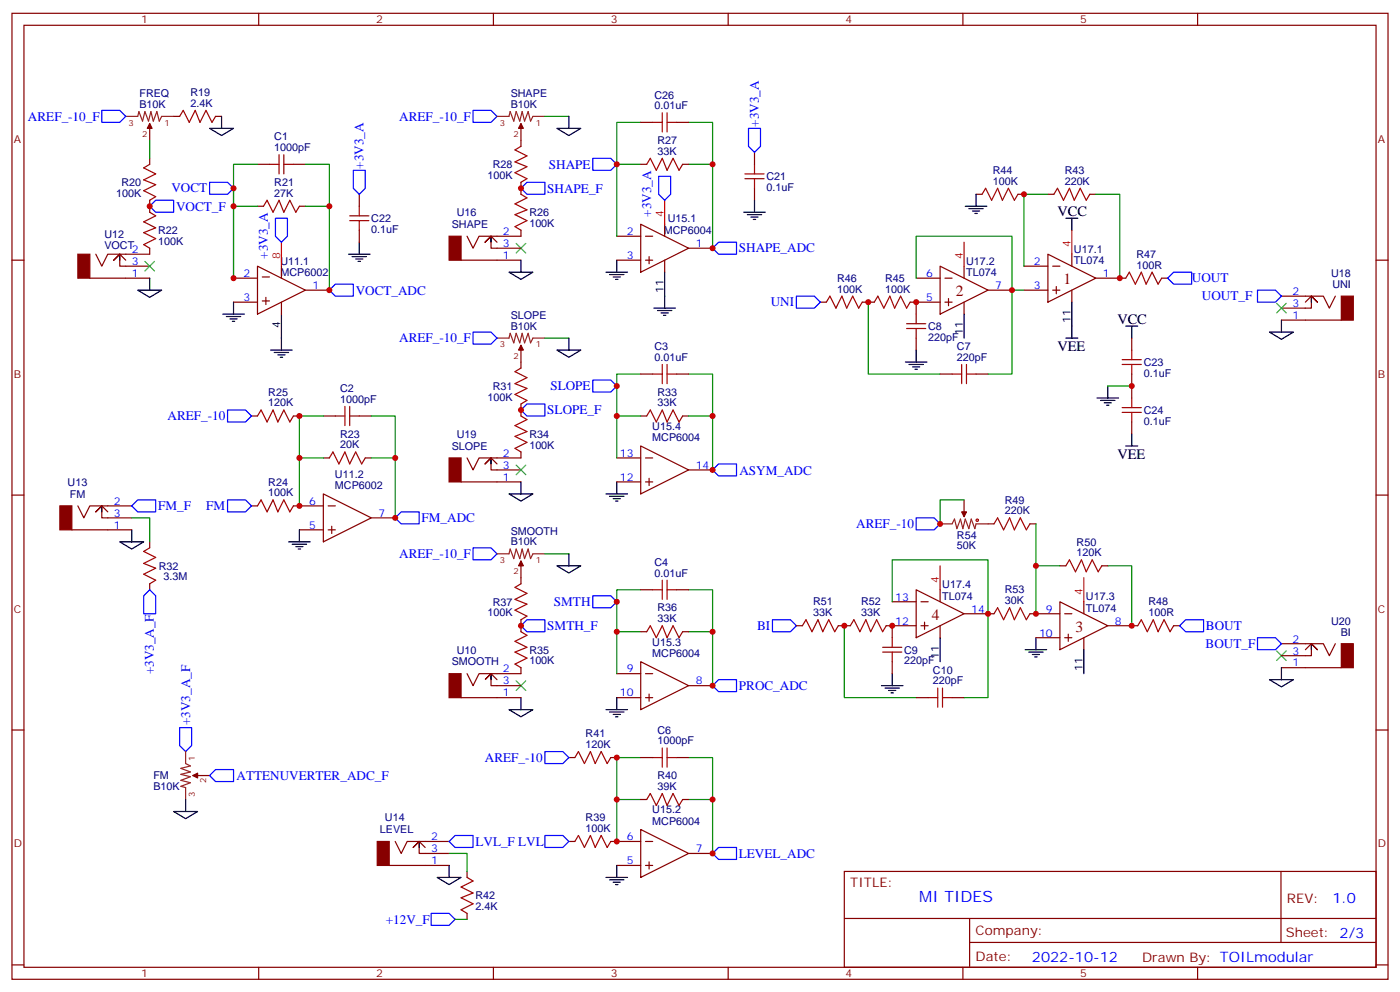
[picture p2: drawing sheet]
<svg xmlns="http://www.w3.org/2000/svg" width="412mm" height="292mm" viewBox="0 0 412 292" stroke-linecap="round" stroke-linejoin="round" font-family="sans-serif">
<g fill="none" stroke="#870000" stroke-width=".35">
<path d="M3.5 3.9h405.4v284.4h-405.4zM7.1 7.4h398.2v277.3h-398.2zM76.2 3.9v3.5M145.3 3.9v3.5M214.5 3.9v3.5M283.6 3.9v3.5M352.8 3.9v3.5M44.1 37.8v3.5M51.2 34.3h1.7M63.5 34.3h1.8M153.5 37.8v5.3M188.7 36h3.6"/>
<path d="M199.3 36h3.5M44.1 46.6v1.8M44.1 58.9v3.6M75.8 48.4h3.6M86.4 48.4h3.6M105.8 57.2v3.5M153.5 53.7v3.5M188.7 48.4h1.8M201.1 48.4h1.7M222.2 44.8v3.6M222.2 55.4v3.5M287.5 57.2h1.8"/>
<path d="M299.9 57.2h1.7M308.7 57.2h1.7M321 57.2h1.8M3.5 76.6h3.6M37 76.6l-1.7-1.8-1.8 1.8 1.8-1.8v3.6h8.8M44.1 73.1v1.7h-12.4l-1.7 3.6-1.8-3.6M75.8 78.4l14.2 7-14.2 7.1zM75.8 60.7h1.8M82.9 78.4v3.5M88.2 60.7h1.8M105.8 67.8v3.5M135.8 76.6h17.7"/>
<path d="M146.4 71.3l-1.8-1.8-1.7 1.8 1.7-1.8v3.6h8.9M153.5 67.8v1.7h-12.4l-1.8 3.6-1.7-3.6M181.7 76.6h7M181.7 69.5h7M188.7 66l14.1 7.1-14.1 7zM190.1 76.6h2.2M190.1 69.5h2.2M191.2 75.5v2.1M195.8 66v3.5M195.8 76.6v3.5M202.8 73.1h7.1M276.9 78.4l14.1 7-14.1 7.1z"/>
<path d="M284 78.4v3.5M301.6 78.4h7.1M308.7 74.8l14.1 7.1-14.1 7zM310.1 78.4h2.1M315.7 74.8v3.6M405.3 76.6h3.6M26.5 81.9h17.6M68.8 81.9h7M68.8 88.9h7M77.3 88.6h2.1M77.3 81.5h2.1M78.3 87.5v2.1"/>
<path d="M82.9 88.9v3.6M90 85.4h7M241.7 88.9h1.7M254 88.9h3.5M268.1 88.9h8.8M269.9 81.9h7M269.9 88.9v3.6M269.9 99.5v3.5M278.3 81.9h2.2M278.3 88.9h2.2M279.4 87.9v2.1M284 88.9v3.6"/>
<path d="M291 85.4h7.1M301.6 85.4h7.1M310.1 85.4h2.1M311.1 84.3v2.2M315.7 85.4v3.5M322.8 81.9h8.8M333.4 99.5v3.5M342.2 81.9h1.8M377.5 87.2h12.3l1.8 3.5 1.7-3.5M377.5 94.2h17.6M384.5 88.9l1.8-1.7 1.8 1.7-1.8-1.7v3.5h-8.8M153.5 103v5.3"/>
<path d="M153.5 118.9v3.5M188.7 110.1h3.6M199.3 110.1h3.5M276.9 110.1h3.6M287.5 110.1h3.5M333.4 110.1v7.1M74.1 122.4h1.7M86.4 122.4h1.8M95.2 122.4h3.6M95.2 134.8h1.8M105.8 122.4h3.6M107.6 134.8h1.8"/>
<path d="M146.4 136.6l-1.8-1.8-1.7 1.8 1.7-1.8v3.5h8.9M153.5 133v1.8h-12.4l-1.8 3.5-1.7-3.5M181.7 134.8h7M188.7 131.3l14.1 7-14.1 7.1zM188.7 122.4h1.8M190.1 134.8h2.2M201.1 122.4h1.7M202.8 138.3h7.1M333.4 124.2v3.5M3.5 145.7h3.6M21.2 156h17.6M22.9 148.9l1.8 3.5 1.8-3.5h12.3"/>
<path d="M31.7 150.7l-1.7-1.8-1.8 1.8 1.8-1.8v3.5h8.8M44.1 159.5v1.8M74.1 148.9h1.7M86.4 148.9h8.8M88.2 156h7M95.2 145.4l14.2 7-14.2 7.1zM96.7 148.9h2.1M96.7 156h2.1M97.7 154.9v2.1M109.4 152.4h7M135.8 141.9h17.7M181.7 141.9h7"/>
<path d="M190.1 141.9h2.2M191.2 140.8v2.1M284 147.1v3.6M291 154.2h1.8M303.4 154.2h1.8M405.3 145.7h3.6M44.1 171.8v1.8M153.5 166.5v5.3M188.7 173.6h3.6M199.3 173.6h3.5M262.8 177.1h7.1M269.9 173.6l14.1 7.1-14.1 7z"/>
<path d="M271.3 177.1h2.1M276.9 173.6v3.5M312.2 177.1l14.1 7.1-14.1 7zM312.2 166.5h1.8M319.3 177.1v3.6M324.6 166.5h1.7M153.5 196.5v1.8h-12.4l-1.8 3.5-1.7-3.5M153.5 182.4v3.5M181.7 198.3h7M188.7 194.8l14.1 7-14.1 7.1zM188.7 185.9h1.8M190.1 198.3h2.2"/>
<path d="M201.1 185.9h1.7M234.6 184.2h1.8M246.9 184.2h3.6M261.1 184.2h8.8M262.8 184.2v3.5M262.8 194.8v3.5M271.3 184.2h2.1M272.3 183.1v2.1M276.9 184.2v3.5M284 180.7h8.8M303.4 180.7h8.8M305.2 187.7h7"/>
<path d="M313.6 180.7h2.1M313.6 187.7h2.1M314.7 186.7v2.1M319.3 187.7v3.5M326.3 184.2h8.8M345.7 184.2h1.8M377.5 189.5h12.3l1.8 3.5 1.7-3.5M377.5 196.5h17.6M384.5 191.2l1.8-1.7 1.8 1.7-1.8-1.7v3.5h-8.8M3.5 214.9h3.6M135.8 205.4h17.7M146.4 200.1l-1.8-1.8-1.7 1.8 1.7-1.8v3.5h8.9"/>
<path d="M181.7 205.4h7M190.1 205.4h2.2M191.2 204.3v2.1M202.8 201.8h7.1M269.9 205.4h3.5M280.5 205.4h3.5M405.3 214.9h3.6M58.2 228.3h3.5M167.6 223h1.7M179.9 223h1.8M188.7 235.3h1.8M188.7 223h3.6"/>
<path d="M199.3 223h3.5M201.1 235.3h1.7M114.7 254.7h17.6M116.4 247.7l1.8 3.5 1.7-3.5h12.4M125.2 249.4l-1.7-1.7-1.8 1.7 1.8-1.7v3.5h8.8M137.6 256.5v1.8M167.6 247.7h1.7M179.9 247.7h8.8M181.7 254.7h7M188.7 244.2l14.1 7-14.1 7.1zM190.1 247.7h2.2M190.1 254.7h2.2"/>
<path d="M191.2 253.7v2.1M202.8 251.2h7.1M248.7 256.5h156.6v28.2h-156.6zM377.3 256.5v20.9M137.6 268.9v1.7M248.7 270.4h156.5M285.6 277.4h119.6M285.6 270.4v14.1M3.5 284h3.6M76.2 284.7v3.6M145.3 284.7v3.6M214.5 284.7v3.6"/>
<path d="M283.6 284.7v3.6M352.8 284.7v3.6M405.3 284h3.6"/>
</g>
<path d="M37 34.3h3.6l.3-1.5 1.1 2.9 .7-2.9 1 2.9 .7-2.9 .8 2.9 1-2.9 .7 2.9 .7-1.4h3.6M44.1 36.4v1.4M146.4 34.3h3.5l.4-1.5 1 2.9 .7-2.9 1.1 2.9 .7-2.9 .7 2.9 1.1-2.9 .7 2.9 .7-1.4h3.5M153.5 36.4v1.4M146.4 99.5h3.5l.4-1.4 1 2.8 .7-2.8 1.1 2.8 .7-2.8 .7 2.8 1.1-2.8 .7 2.8 .7-1.4h3.5M153.5 101.6v1.4M276.9 154.2h3.6l.7-1.4 .7 2.8 1-2.8 .7 2.8 .7-2.8 1.1 2.8 .7-2.8 1.1 2.8 .3-1.4h3.5M284 150.7v1.4M146.4 163h3.5l.4-1.4 1 2.8 .7-2.8 1.1 2.8 .7-2.8 .7 2.8 1.1-2.8 .7 2.8 .7-1.4h3.5M153.5 165.1v1.4M54.7 221.2v3.6l1.4 .7-2.8 .7 2.8 1-2.8 .7 2.8 .7-2.8 1.1 2.8 .7-2.8 1.1 1.4 .3v3.5M56.8 228.3h1.4" fill="none" stroke="#8c2424" stroke-width=".35"/>
<g fill="#870000" stroke="#870000" stroke-width=".35">
<path d="M44.1 36.4l.7 1.4h-1.4z"/>
<path d="M22.9 74.8h3.6v7.1h-3.6z"/>
<path d="M17.6 148.9h3.6v7.1h-3.6z"/>
<path d="M56.8 228.3l1.4-.7v1.4z"/>
<path d="M132.3 69.5h3.5v7.1h-3.5z"/>
<path d="M153.5 36.4l.7 1.4h-1.4z"/>
<path d="M153.5 101.6l.7 1.4h-1.4z"/>
<path d="M132.3 134.8h3.5v7.1h-3.5z"/>
<path d="M132.3 198.3h3.5v7.1h-3.5z"/>
<path d="M153.5 165.1l.7 1.4h-1.4z"/>
<path d="M111.1 247.7h3.6v7h-3.6z"/>
<path d="M395.1 87.2h3.5v7h-3.5z"/>
<path d="M395.1 189.5h3.5v7h-3.5z"/>
<path d="M283.3 150.7h1.4l-.7 1.4z"/>
</g>
<g fill="none" stroke="#00f" stroke-width=".35">
<path d="M30 32.5h5.3l1.7 1.8-1.7 1.7h-5.3zM139.3 32.5h5.3l1.8 1.8-1.8 1.7h-5.3zM220.5 37.8h3.5v5.3l-1.8 1.7-1.7-1.7zM61.7 53.7h5.3l1.8 1.7-1.8 1.8h-5.3zM104.1 50.1h3.5v5.3l-1.8 1.8-1.7-1.8zM153.5 55.4l1.7-1.7h5.3v3.5h-5.3zM174.6 46.6h5.3l1.8 1.8-1.8 1.7h-5.3zM194 51.9h3.6v5.3l-1.8 1.7-1.8-1.7zM44.1 60.7l1.8-1.8h5.3v3.6h-5.3zM81.1 64.2h3.6v5.3l-1.8 1.8-1.8-1.8zM209.9 73.1l1.8-1.8h5.3v3.5h-5.3zM98.8 83.6h5.3v3.6h-5.3l-1.8-1.8z"/>
<path d="M139.3 97.8h5.3l1.8 1.7-1.8 1.8h-5.3zM234.6 87.2h5.3l1.8 1.7-1.8 1.8h-5.3zM345.7 80.1h5.3v3.5h-5.3l-1.7-1.7zM370.4 85.4h5.3l1.8 1.8-1.8 1.7h-5.3zM174.6 111.9h5.3l1.8 1.7-1.8 1.8h-5.3zM67 120.7h5.3l1.8 1.7-1.8 1.8h-5.3zM153.5 120.7l1.7-1.8h5.3v3.5h-5.3zM209.9 138.3l1.8-1.7h5.3v3.5h-5.3zM38.8 148.9l1.8-1.8h5.3v3.6h-5.3zM67 147.1h5.3l1.8 1.8-1.8 1.8h-5.3zM116.4 152.4l1.8-1.7h5.3v3.5h-5.3zM269.9 152.4h5.3l1.7 1.8-1.7 1.8h-5.3z"/>
<path d="M44.1 173.6l1.8 1.8v5.3h-3.6v-5.3zM139.3 161.3h5.3l1.8 1.7-1.8 1.8h-5.3zM174.6 175.4h5.3l1.8 1.7-1.8 1.8h-5.3zM153.5 184.2l1.7-1.8h5.3v3.5h-5.3zM227.5 182.4h5.3l1.8 1.8-1.8 1.7h-5.3zM347.5 184.2l1.7-1.8h5.3v3.5h-5.3zM370.4 187.7h5.3l1.8 1.8-1.8 1.7h-5.3zM52.9 214.2h3.5v5.3l-1.7 1.7-1.8-1.7zM209.9 201.8l1.8-1.7h5.3v3.5h-5.3zM61.7 228.3l1.8-1.8h5.3v3.5h-5.3zM160.5 221.2h5.3l1.8 1.8-1.8 1.8h-5.3zM134.1 245.9h5.2v3.5h-5.2l-1.8-1.7z"/>
<path d="M160.5 245.9h5.3l1.8 1.8-1.8 1.7h-5.3zM209.9 251.2l1.8-1.8h5.3v3.6h-5.3zM127 268.9h5.3l1.8 1.7-1.8 1.8h-5.3z"/>
</g>
<g fill="none" stroke="#a10000" stroke-width=".35">
<path d="M52.9 34.3l1.1-1.8 1.7 3.5 1.8-3.5 1.4 3.5 1.8-3.5 1.7 3.5 1.1-1.7M192.3 36h2.8M195.1 33.2v5.6M196.5 33.2v5.6M196.5 36h2.8M44.1 48.4l-1.8 1 3.6 1.8-3.6 1.8 3.6 1.4-3.6 1.7 3.6 1.8-1.8 1M79.4 48.4h2.8M82.2 45.5v5.7M83.6 45.5v5.7M83.6 48.4h2.8M153.5 57.2l1.7 1-3.5 1.8 3.5 1.8-3.5 1.4 3.5 1.7-3.5 1.8 1.8 1.1M153.5 43.1l-1.8 1 3.5 1.8-3.5 1.8 3.5 1.4-3.5 1.7 3.5 1.8-1.7 1.1"/>
<path d="M190.5 48.4l1.1-1.8 1.7 3.5 1.8-3.5 1.4 3.5 1.8-3.5 1.7 3.5 1.1-1.7M219.4 52.6h5.7M219.4 51.2h5.7M222.2 48.4v2.8M222.2 52.6v2.8M289.3 57.2l1-1.8 1.8 3.5 1.8-3.5 1.4 3.5 1.7-3.5 1.8 3.5 1.1-1.7M310.4 57.2l1.1-1.8 1.8 3.5 1.7-3.5 1.4 3.5 1.8-3.5 1.8 3.5 1-1.7M44.1 62.5l1.8 1-3.6 1.8 3.6 1.8-3.6 1.4 3.6 1.7-3.6 1.8 1.8 1.1M77.6 60.7l1.1-1.8 1.7 3.6 1.8-3.6 1.4 3.6 1.8-3.6 1.7 3.6 1.1-1.8M103 64.9h5.7M103 63.5h5.7M105.8 60.7v2.8"/>
<path d="M105.8 64.9v2.9M243.4 88.9l1.1-1.7 1.7 3.5 1.8-3.5 1.4 3.5 1.8-3.5 1.7 3.5 1.1-1.8M257.5 88.9l1.1-1.7 1.7 3.5 1.8-3.5 1.4 3.5 1.8-3.5 1.8 3.5 1-1.8M267.1 95.3h5.6M267.1 96.7h5.6M269.9 92.5v2.8M269.9 96.7v2.8M331.6 81.9l1.1-1.8 1.7 3.5 1.8-3.5 1.4 3.5 1.8-3.5 1.7 3.5 1.1-1.7M101.6 119.6v5.7M103 119.6v5.7M153.5 108.3l-1.8 1.1 3.5 1.8-3.5 1.7 3.5 1.4-3.5 1.8 3.5 1.8-1.7 1M192.3 110.1h2.8"/>
<path d="M195.1 107.3v5.6M196.5 107.3v5.6M196.5 110.1h2.8M280.5 110.1h2.8M283.3 107.3v5.6M284.7 107.3v5.6M284.7 110.1h2.8M330.6 105.9h5.6M330.6 107.3h5.6M330.6 120h5.6M333.4 103v2.9M333.4 107.3v2.8"/>
<path d="M333.4 117.2v2.8M75.8 122.4l1.1-1.7 1.8 3.5 1.7-3.5 1.4 3.5 1.8-3.5 1.8 3.5 1-1.8M97 134.8l1.1-1.8 1.7 3.6 1.8-3.6 1.4 3.6 1.8-3.6 1.7 3.6 1.1-1.8M98.8 122.4h2.8M103 122.4h2.8M153.5 122.4l1.7 1.1-3.5 1.8 3.5 1.7-3.5 1.4 3.5 1.8-3.5 1.8 1.8 1M190.5 122.4l1.1-1.7 1.7 3.5 1.8-3.5 1.4 3.5 1.8-3.5 1.7 3.5 1.1-1.8M330.6 121.4h5.6M333.4 121.4v2.8M75.8 148.9l1.1-1.8 1.8 3.6 1.7-3.6 1.4 3.6 1.8-3.6 1.8 3.6 1-1.8M292.8 154.2l1.1-1.8 1.7 3.6 1.8-3.6 1.4 3.6 1.8-3.6 1.7 3.6 1.1-1.8M44.1 161.3l-1.8 1 3.6 1.8-3.6 1.7 3.6 1.5-3.6 1.7 3.6 1.8-1.8 1"/>
<path d="M153.5 171.8l-1.8 1.1 3.5 1.8-3.5 1.7 3.5 1.4-3.5 1.8 3.5 1.8-1.7 1M192.3 173.6h2.8M195.1 170.8v5.6M196.5 170.8v5.6M196.5 173.6h2.8M314 166.5l1-1.7 1.8 3.5 1.8-3.5 1.4 3.5 1.7-3.5 1.8 3.5 1.1-1.8M153.5 185.9l1.7 1.1-3.5 1.8 3.5 1.7-3.5 1.4 3.5 1.8-3.5 1.8 1.8 1M190.5 185.9l1.1-1.7 1.7 3.5 1.8-3.5 1.4 3.5 1.8-3.5 1.7 3.5 1.1-1.8M236.4 184.2l1-1.8 1.8 3.5 1.7-3.5 1.5 3.5 1.7-3.5 1.8 3.5 1-1.7M250.5 184.2l1-1.8 1.8 3.5 1.8-3.5 1.4 3.5 1.7-3.5 1.8 3.5 1.1-1.7M260 190.5h5.6M260 191.9h5.6"/>
<path d="M262.8 187.7v2.8M262.8 191.9v2.9M292.8 180.7l1.1-1.8 1.7 3.5 1.8-3.5 1.4 3.5 1.8-3.5 1.7 3.5 1.1-1.7M335.1 184.2l1.1-1.8 1.8 3.5 1.7-3.5 1.4 3.5 1.8-3.5 1.8 3.5 1-1.7M273.4 205.4h2.8M276.2 202.5v5.7M277.6 202.5v5.7M277.6 205.4h2.9M169.3 223l1.1-1.8 1.8 3.6 1.7-3.6 1.4 3.6 1.8-3.6 1.8 3.6 1-1.8M190.5 235.3l1.1-1.7 1.7 3.5 1.8-3.5 1.4 3.5 1.8-3.5 1.7 3.5 1.1-1.8M192.3 223h2.8M195.1 220.2v5.6"/>
<path d="M196.5 220.2v5.6M196.5 223h2.8M137.6 258.3l1.7 1-3.5 1.8 3.5 1.8-3.5 1.4 3.5 1.7-3.5 1.8 1.8 1.1M169.3 247.7l1.1-1.8 1.8 3.5 1.7-3.5 1.4 3.5 1.8-3.5 1.8 3.5 1-1.7"/>
<circle cx="287.9" cy="153.1" r=".35"/>
</g>
<g fill="none" stroke="#008700" stroke-width=".35">
<path d="M160.5 34.3h7.1M188.7 36h-7v33.5M202.8 36h7.1v37.1M44.1 41.3v5.3M75.8 48.4h-7v33.5v-26.5M90 48.4h7v37M181.7 48.4h7M202.8 48.4h7.1M308.7 57.2h-7.1v21.2M322.8 57.2h7v24.7M68.8 60.7h7M90 60.7h7"/>
<path d="M160.5 99.5h7.1M255.8 88.9v21.2h21.1M269.9 81.9v-12.4h28.2v15.9h3.5M298.1 85.4v24.7h-7.1M188.7 110.1h-7v24.7M202.8 110.1h7.1v28.2M326.3 113.6h7.1M88.2 134.8h7M95.2 122.4h-7v26.5M109.4 122.4h7v30M109.4 134.8h7M181.7 122.4h7"/>
<path d="M202.8 122.4h7.1M38.8 152.4h5.3v7.1M284 147.1h-7.1v7.1M305.2 154.2v12.3M160.5 163h7.1M188.7 173.6h-7v24.7M202.8 173.6h7.1v28.2M262.8 177.1v-12.3h28.2v40.6h-7M312.2 166.5h-7v14.2M326.3 166.5h7.1v17.7M181.7 185.9h7M202.8 185.9h7.1"/>
<path d="M248.7 184.2v21.2h21.2M181.7 235.3h7M188.7 223h-7v24.7M202.8 223h7.1v28.2M202.8 235.3h7.1M132.3 251.2h5.3v5.3M134.1 270.6h3.5"/>
</g>
<g fill="none" stroke="#000" stroke-width=".35">
<path d="M61.7 37.8h7.1l-3.5 2.1zM65.3 34.3v3.5M164 37.8h7.1l-3.5 2.1zM167.6 34.3v3.5M222.2 58.9v3.6M287.5 57.2v3.5M35.3 74.8v1.8M102.7 74.8h6.3M103.7 75.5h4.2M104.8 76.2h2.1M105.5 76.9h.7M105.8 71.3v3.5"/>
<path d="M144.6 69.5v1.8M153.5 76.6v3.5M181.7 76.6v3.5M219.1 62.5h6.3M220.1 63.2h4.3M221.2 63.9h2.1M221.9 64.6h.7M284.3 60.7h6.4M285.4 61.4h4.2M286.5 62.1h2.1M287.2 62.8h.7M314 64.2h3.5"/>
<path d="M315.7 64.2v3.6M40.6 85.4h7l-3.5 2.1zM44.1 81.9v3.5M65.6 92.5h6.4M66.7 93.2h4.2M67.7 93.9h2.1M68.4 94.6h.7M68.8 88.9v3.6M82.9 92.5v10.5M149.9 80.1h7.1l-3.5 2.1zM167.6 99.5v3.5M178.5 80.1h6.4"/>
<path d="M179.6 80.8h4.2M180.6 81.5h2.1M181.3 82.2h.7M192.6 90.7h6.4M193.7 91.4h4.2M194.7 92.1h2.1M195.4 92.8h.7M195.8 80.1v10.6M284 92.5v7M314 99.5h3.5M315.7 88.9v10.6M331.6 96h3.5"/>
<path d="M333.4 96v3.5M373.9 97.8h7.1l-3.5 2.1zM377.5 94.2v3.6M386.3 87.2v1.7M79.7 103h6.4M80.8 103.8h4.2M81.8 104.5h2.2M82.5 105.2h.8M164 103h7.1l-3.5 2.2zM266.7 106.6h6.3M267.8 107.3h4.2M268.8 108h2.1"/>
<path d="M269.5 108.7h.7M269.9 103v3.6M323.1 117.2h6.4M324.2 117.9h4.2M325.3 118.6h2.1M326 119.3h.7M326.3 113.6v3.6M144.6 134.8v1.8M331.6 131.3h3.5M333.4 127.7v3.6M30 148.9v1.8M35.3 159.5h7l-3.5 2.1z"/>
<path d="M38.8 156v3.5M85 159.5h6.4M88.2 156v3.5M149.9 145.4h7.1l-3.5 2.1zM153.5 141.9v3.5M178.5 145.4h6.4M179.6 146.1h4.2M180.6 146.8h2.1M181.3 147.5h.7M181.7 141.9v3.5M86.1 160.2h4.2M87.1 160.9h2.2"/>
<path d="M87.8 161.6h.7M164 166.5h7.1l-3.5 2.2zM167.6 163v3.5M144.6 198.3v1.8M262.8 198.3v3.5M276.9 187.7v7.1M302 191.2h6.3M303 191.9h4.3M304.1 192.7h2.1M304.8 193.4h.7M305.2 187.7v3.5M319.3 191.2v7.1"/>
<path d="M377.5 196.5v3.6M386.3 189.5v1.7M149.9 208.9h7.1l-3.5 2.1zM153.5 205.4v3.5M178.5 208.9h6.4M179.6 209.6h4.2M180.6 210.3h2.1M181.3 211h.7M181.7 205.4v3.5M259.6 201.8h6.4M260.7 202.5h4.2M261.8 203.2h2.1"/>
<path d="M262.5 203.9h.7M373.9 200.1h7.1l-3.5 2.1zM51.2 238.9h7l-3.5 2.1zM54.7 235.3v3.6M123.5 247.7v1.7M128.8 258.3h7l-3.5 2.1zM132.3 254.7v3.6M178.5 258.3h6.4M179.6 259h4.2M180.6 259.7h2.1M181.7 254.7v3.6M181.3 260.4h.7"/>
</g>
<path d="M195.8 58.9v7.1M82.9 71.3v7.1M284 71.3v7.1M315.7 67.8v7M276.9 166.5v7.1M319.3 170.1v7" fill="none" stroke="#f00" stroke-width=".35"/>
<path d="M42.7 76.9l2.8 2.9M45.5 76.9l-2.8 2.9M152 71.6l2.9 2.9M154.9 71.6l-2.9 2.9M376.1 89.3l2.8 2.8M378.9 89.3l-2.8 2.8M152 136.9l2.9 2.8M154.9 136.9l-2.9 2.8M376.1 191.6l2.8 2.8M378.9 191.6l-2.8 2.8M152 200.4l2.9 2.8M154.9 200.4l-2.9 2.8" fill="none" stroke="#3c3" stroke-width=".35"/>
<g fill="#c00">
<circle cx="97" cy="85.4" r=".88"/>
<circle cx="97" cy="60.7" r=".88"/>
<circle cx="88.2" cy="122.4" r=".88"/>
<circle cx="181.7" cy="48.4" r=".88"/>
<circle cx="209.9" cy="48.4" r=".88"/>
<circle cx="209.9" cy="73.1" r=".88"/>
<circle cx="209.9" cy="122.4" r=".88"/>
<circle cx="181.7" cy="122.4" r=".88"/>
<circle cx="209.9" cy="138.3" r=".88"/>
<circle cx="181.7" cy="185.9" r=".88"/>
<circle cx="209.9" cy="185.9" r=".88"/>
<circle cx="209.9" cy="201.8" r=".88"/>
<circle cx="181.7" cy="235.3" r=".88"/>
<circle cx="181.7" cy="223" r=".88"/>
<circle cx="209.9" cy="235.3" r=".88"/>
<circle cx="209.9" cy="251.2" r=".88"/>
<circle cx="181.7" cy="247.7" r=".88"/>
<circle cx="298.1" cy="85.4" r=".88"/>
<circle cx="301.6" cy="57.2" r=".88"/>
<circle cx="255.8" cy="88.9" r=".88"/>
<circle cx="269.9" cy="88.9" r=".88"/>
<circle cx="333.4" cy="184.2" r=".88"/>
<circle cx="248.7" cy="184.2" r=".88"/>
<circle cx="291" cy="180.7" r=".88"/>
<circle cx="262.8" cy="184.2" r=".88"/>
<circle cx="305.2" cy="180.7" r=".88"/>
<circle cx="305.2" cy="166.5" r=".88"/>
<circle cx="276.9" cy="154.2" r=".88"/>
<circle cx="68.8" cy="60.7" r=".88"/>
<circle cx="44.1" cy="60.7" r=".88"/>
<circle cx="68.8" cy="81.9" r=".88"/>
<circle cx="68.8" cy="55.4" r=".88"/>
<circle cx="153.5" cy="55.4" r=".88"/>
<circle cx="153.5" cy="120.7" r=".88"/>
<circle cx="181.7" cy="113.6" r=".88"/>
<circle cx="116.4" cy="134.8" r=".88"/>
<circle cx="116.4" cy="152.4" r=".88"/>
<circle cx="153.5" cy="184.2" r=".88"/>
<circle cx="181.7" cy="177.1" r=".88"/>
<circle cx="88.2" cy="134.8" r=".88"/>
<circle cx="88.2" cy="148.9" r=".88"/>
<circle cx="329.8" cy="81.9" r=".88"/>
<circle cx="333.4" cy="113.6" r=".88"/>
</g>
<g font-size="4.6" fill="#800">
<text x="313.3" y="83.6">1</text>
<text x="281.5" y="87.2">2</text>
<text x="274.5" y="182.4">4</text>
<text x="316.8" y="185.9">3</text>
</g>
<text font-size="4.6" fill="#00f" x="270.8" y="265.5">MI TIDES</text>
<g font-size="4.2">
<text x="311.5" y="63.5">VCC</text>
<text x="329.1" y="95.3">VCC</text>
<text x="311.5" y="103.4">VEE</text>
<text x="329.1" y="135.1">VEE</text>
</g>
<g font-size="4.2" fill="#00f">
<text x="392.5" y="265.8">1.0</text>
<text x="304" y="283.1">2022-10-12</text>
</g>
<g font-size="3.9" fill="#00f">
<text x="8.2" y="35.5">AREF_-10_F</text>
<text x="117.6" y="35.5">AREF_-10_F</text>
<text x="223.5" y="37.3" transform="rotate(-90 223.5 37.3)">+3V3_A</text>
<text x="107.1" y="49.7" transform="rotate(-90 107.1 49.7)">+3V3_A</text>
<text x="161.7" y="49.6">SHAPE</text>
<text x="50.5" y="56.6">VOCT</text>
<text x="161.2" y="56.7">SHAPE_F</text>
<text x="51.9" y="62">VOCT_F</text>
<text x="191.8" y="63.8" transform="rotate(-90 191.8 63.8)">+3V3_A</text>
<text x="78.9" y="76.2" transform="rotate(-90 78.9 76.2)">+3V3_A</text>
<text x="217.7" y="74.3">SHAPE_ADC</text>
<text x="351.1" y="83.1">UOUT</text>
<text x="104.8" y="86.7">VOCT_ADC</text>
<text x="354" y="88.4">UOUT_F</text>
<text x="227" y="90.2">UNI</text>
<text x="117.6" y="100.7">AREF_-10_F</text>
<text x="162.1" y="114.9">SLOPE</text>
<text x="49.4" y="123.7">AREF_-10</text>
<text x="161.2" y="121.9">SLOPE_F</text>
<text x="217.8" y="139.7">ASYM_ADC</text>
<text x="46.6" y="150.2">FM_F</text>
<text x="60.7" y="150.1">FM</text>
<text x="124.2" y="153.8">FM_ADC</text>
<text x="252.2" y="155.5">AREF_-10</text>
<text x="117.6" y="164.3">AREF_-10_F</text>
<text x="163.2" y="178.4">SMTH</text>
<text x="161.2" y="185.4">SMTH_F</text>
<text x="223" y="185.4">BI</text>
<text x="355.2" y="185.5">BOUT</text>
<text x="355.1" y="190.7">BOUT_F</text>
<text x="45.3" y="198.5" transform="rotate(-90 45.3 198.5)">+3V3_A_F</text>
<text x="217.7" y="203.1">PROC_ADC</text>
<text x="56" y="213.5" transform="rotate(-90 56 213.5)">+3V3_A_F</text>
<text x="142.9" y="224.3">AREF_-10</text>
<text x="69.7" y="229.5">ATTENUVERTER_ADC_F</text>
<text x="140.1" y="248.9">LVL_F LVL</text>
<text x="217.7" y="252.5">LEVEL_ADC</text>
<text x="113.7" y="271.9">+12V_F</text>
</g>
<g font-size="3.9" fill="#800">
<text x="250.5" y="261.1">TITLE:</text>
<text x="379.1" y="265.8">REV:</text>
<text x="287.4" y="275.3">Company:</text>
<text x="378.7" y="275.9">Sheet: 2/3</text>
<text x="287.4" y="283">Date:</text>
<text x="336.4" y="283.1">Drawn By: TOILmodular</text>
</g>
<g font-size="3.2" fill="#800">
<text x="41.6" y="6.9">1</text>
<text x="110.8" y="6.9">2</text>
<text x="179.9" y="6.9">3</text>
<text x="249.1" y="6.9">4</text>
<text x="318.2" y="6.9">5</text>
<text x="4.1" y="42">A</text>
<text x="405.9" y="42">A</text>
<text x="4.1" y="111.2">B</text>
<text x="405.9" y="111.2">B</text>
<text x="4.1" y="180.3">C</text>
<text x="405.9" y="180.3">C</text>
<text x="4.1" y="249.4">D</text>
<text x="405.9" y="249.4">D</text>
<text x="41.6" y="287.7">1</text>
<text x="110.8" y="287.7">2</text>
<text x="179.9" y="287.7">3</text>
<text x="249.1" y="287.7">4</text>
<text x="318.2" y="287.7">5</text>
</g>
<g font-size="3.2" fill="#000080">
<text x="41.1" y="28.6">FREQ</text>
<text x="56.1" y="28.3">R19</text>
<text x="150.4" y="28.6">SHAPE</text>
<text x="192.8" y="29">C26</text>
<text x="41.1" y="31.8">B10K</text>
<text x="56.1" y="31.4">2.4K</text>
<text x="150.4" y="31.8">B10K</text>
<text x="192.8" y="32.1">0.01uF</text>
<text x="80.8" y="41.3">C1</text>
<text x="80.8" y="44.5">1000pF</text>
<text x="193.7" y="45.5">33K</text>
<text x="193.7" y="42.4">R27</text>
<text x="143.6" y="52.7">100K</text>
<text x="145.2" y="49.5">R28</text>
<text x="225.8" y="53">C21</text>
<text x="292.5" y="51.2">R44</text>
<text x="313.6" y="51.2">R43</text>
<text x="34.2" y="58">100K</text>
<text x="35.8" y="54.8">R20</text>
<text x="80.8" y="57.9">27K</text>
<text x="80.8" y="54.8">R21</text>
<text x="225.8" y="56.2">0.1uF</text>
<text x="292.5" y="54.4">100K</text>
<text x="313.6" y="54.4">220K</text>
<text x="109.4" y="65.4">C22</text>
<text x="134.6" y="63.6">U16</text>
<text x="155.9" y="63.6">R26</text>
<text x="196.7" y="65.4">U15.1</text>
<text x="30.8" y="70.1">U12</text>
<text x="46.6" y="68.9">R22</text>
<text x="109.4" y="68.6">0.1uF</text>
<text x="133.1" y="67.1">SHAPE</text>
<text x="155.9" y="66.8">100K</text>
<text x="195.5" y="68.9">MCP6004</text>
<text x="30.8" y="73.2">VOCT</text>
<text x="46.6" y="72.1">100K</text>
<text x="82.6" y="77.9">U11.1</text>
<text x="284.6" y="77.9">U17.2</text>
<text x="316.4" y="77.7">TL074</text>
<text x="316.4" y="74.4">U17.1</text>
<text x="334.8" y="75.9">R47</text>
<text x="82.6" y="81.3">MCP6002</text>
<text x="246.6" y="83">R46</text>
<text x="260.7" y="83">R45</text>
<text x="284.6" y="81.2">TL074</text>
<text x="334.8" y="79.1">100R</text>
<text x="392.1" y="81.6">U18</text>
<text x="246.6" y="86.1">100K</text>
<text x="260.7" y="86.1">100K</text>
<text x="392.5" y="84.8">UNI</text>
<text x="150.4" y="93.9">SLOPE</text>
<text x="150.4" y="97">B10K</text>
<text x="273.4" y="100.3">220pF</text>
<text x="273.4" y="97.1">C8</text>
<text x="192.8" y="106.2">0.01uF</text>
<text x="192.8" y="103.1">C3</text>
<text x="281.9" y="106.2">220pF</text>
<text x="281.9" y="103.1">C7</text>
<text x="336.9" y="107.7">C23</text>
<text x="336.9" y="110.9">0.1uF</text>
<text x="79" y="119.6">120K</text>
<text x="79" y="116.5">R25</text>
<text x="100.2" y="118.6">1000pF</text>
<text x="100.2" y="115.4">C2</text>
<text x="143.6" y="117.9">100K</text>
<text x="145.2" y="114.8">R31</text>
<text x="193.7" y="119.6">33K</text>
<text x="193.7" y="116.5">R33</text>
<text x="336.9" y="125">0.1uF</text>
<text x="336.9" y="121.8">C24</text>
<text x="100.2" y="132">20K</text>
<text x="100.2" y="128.8">R23</text>
<text x="134.6" y="128.9">U19</text>
<text x="155.9" y="128.9">R34</text>
<text x="192.1" y="129.9">MCP6004</text>
<text x="192.1" y="126.6">U15.4</text>
<text x="133.1" y="132.4">SLOPE</text>
<text x="155.9" y="132.1">100K</text>
<text x="19.9" y="143">U13</text>
<text x="79" y="142.9">R24</text>
<text x="98.7" y="140.7">U11.2</text>
<text x="20.6" y="146.5">FM</text>
<text x="79" y="146.1">100K</text>
<text x="98.7" y="144">MCP6002</text>
<text x="296" y="148.2">R49</text>
<text x="296" y="151.4">220K</text>
<text x="150.4" y="160.5">B10K</text>
<text x="150.4" y="157.4">SMOOTH</text>
<text x="281.9" y="161.7">50K</text>
<text x="281.9" y="158.6">R54</text>
<text x="317.2" y="160.6">R50</text>
<text x="46.8" y="167.7">R32</text>
<text x="192.8" y="166.6">C4</text>
<text x="317.2" y="163.7">120K</text>
<text x="48.2" y="170.8">3.3M</text>
<text x="192.8" y="169.7">0.01uF</text>
<text x="277.6" y="173.2">U17.4</text>
<text x="145.2" y="178.3">R37</text>
<text x="193.7" y="180">R36</text>
<text x="239.5" y="178.2">R51</text>
<text x="253.7" y="178.2">R52</text>
<text x="277.6" y="176.5">TL074</text>
<text x="296" y="177.8">30K</text>
<text x="296" y="174.7">R53</text>
<text x="319.9" y="176.7">U17.3</text>
<text x="338.3" y="178.2">R48</text>
<text x="143.6" y="181.4">100K</text>
<text x="193.7" y="183.1">33K</text>
<text x="239.5" y="181.4">33K</text>
<text x="253.7" y="181.4">33K</text>
<text x="319.9" y="180">TL074</text>
<text x="338.3" y="181.4">100R</text>
<text x="392.1" y="183.9">U20</text>
<text x="192.1" y="190.1">U15.3</text>
<text x="394.9" y="187.1">BI</text>
<text x="133.1" y="195.9">SMOOTH</text>
<text x="134.6" y="192.4">U10</text>
<text x="155.9" y="195.6">100K</text>
<text x="155.9" y="192.4">R35</text>
<text x="192.1" y="193.4">MCP6004</text>
<text x="266.3" y="195.5">220pF</text>
<text x="266.3" y="192.4">C9</text>
<text x="274.8" y="201.5">220pF</text>
<text x="274.8" y="198.3">C10</text>
<text x="193.7" y="215.9">C6</text>
<text x="172.5" y="220.2">120K</text>
<text x="172.5" y="217">R41</text>
<text x="193.7" y="219.1">1000pF</text>
<text x="45.2" y="232.6">B10K</text>
<text x="45.2" y="229.4">FM</text>
<text x="193.7" y="232.5">39K</text>
<text x="193.7" y="229.4">R40</text>
<text x="192.1" y="239.4">U15.2</text>
<text x="111.9" y="245.3">LEVEL</text>
<text x="113.4" y="241.7">U14</text>
<text x="172.5" y="244.9">100K</text>
<text x="172.5" y="241.7">R39</text>
<text x="192.1" y="242.8">MCP6004</text>
<text x="140.1" y="267.9">2.4K</text>
<text x="140.1" y="264.7">R42</text>
</g>
<g font-size="3.2" fill="#f00">
<text x="195.4" y="63.9" transform="rotate(-90 195.4 63.9)">4</text>
<text x="82.5" y="76.2" transform="rotate(-90 82.5 76.2)">8</text>
<text x="283.6" y="76.2" transform="rotate(-90 283.6 76.2)">4</text>
<text x="315.4" y="72.7" transform="rotate(-90 315.4 72.7)">4</text>
<text x="276.6" y="171.5" transform="rotate(-90 276.6 171.5)">4</text>
<text x="318.9" y="175" transform="rotate(-90 318.9 175)">4</text>
</g>
<g font-size="3.2" fill="#00f">
<text x="148.2" y="69.2">2</text>
<text x="184.6" y="69.2">2</text>
<text x="38.8" y="74.5">2</text>
<text x="38.8" y="78">3</text>
<text x="148.2" y="76.2">1</text>
<text x="148.2" y="72.7">3</text>
<text x="184.6" y="76.2">3</text>
<text x="205" y="72.7">1</text>
<text x="304.5" y="78">2</text>
<text x="38.8" y="81.5">1</text>
<text x="71.7" y="81.5">2</text>
<text x="272.8" y="81.5">6</text>
<text x="324.9" y="81.5">1</text>
<text x="71.7" y="88.6">3</text>
<text x="92.1" y="85.1">1</text>
<text x="272.8" y="88.6">5</text>
<text x="293.2" y="85.1">7</text>
<text x="304.5" y="85.1">3</text>
<text x="380.7" y="86.8">2</text>
<text x="380.7" y="93.9">1</text>
<text x="380.7" y="90.3">3</text>
<text x="148.2" y="134.4">2</text>
<text x="148.2" y="138">3</text>
<text x="182.6" y="134.4">13</text>
<text x="205" y="138">14</text>
<text x="148.2" y="141.5">1</text>
<text x="182.6" y="141.5">12</text>
<text x="33.5" y="148.6">2</text>
<text x="91.1" y="148.6">6</text>
<text x="33.5" y="155.6">1</text>
<text x="33.5" y="152.1">3</text>
<text x="91.1" y="155.6">5</text>
<text x="111.5" y="152.1">7</text>
<text x="263.7" y="176.8">13</text>
<text x="263.7" y="183.8">12</text>
<text x="286.1" y="180.3">14</text>
<text x="308.1" y="180.3">9</text>
<text x="328.4" y="183.8">8</text>
<text x="306.1" y="187.4">10</text>
<text x="380.7" y="189.1">2</text>
<text x="148.2" y="197.9">2</text>
<text x="184.6" y="197.9">9</text>
<text x="380.7" y="196.2">1</text>
<text x="380.7" y="192.7">3</text>
<text x="148.2" y="201.5">3</text>
<text x="205" y="201.5">8</text>
<text x="148.2" y="205">1</text>
<text x="182.6" y="205">10</text>
<text x="127" y="247.3">2</text>
<text x="127" y="250.9">3</text>
<text x="184.6" y="247.3">6</text>
<text x="205" y="250.9">7</text>
<text x="127" y="254.4">1</text>
<text x="184.6" y="254.4">5</text>
</g>
<g font-size="3.2">
<text x="195.4" y="86.3" transform="rotate(-90 195.4 86.3)">11</text>
<text x="315.4" y="95.1" transform="rotate(-90 315.4 95.1)">11</text>
<text x="82.5" y="96.6" transform="rotate(-90 82.5 96.6)">4</text>
<text x="283.6" y="98.6" transform="rotate(-90 283.6 98.6)">11</text>
<text x="276.6" y="193.9" transform="rotate(-90 276.6 193.9)">11</text>
<text x="318.9" y="197.4" transform="rotate(-90 318.9 197.4)">11</text>
</g>
<g font-size="2.5" fill="#800">
<text x="37.9" y="37">3</text>
<text x="41.9" y="40.3">2</text>
<text x="48.4" y="37">1</text>
<text x="147.2" y="37">3</text>
<text x="151.3" y="40.3">2</text>
<text x="157.8" y="37">1</text>
<text x="147.2" y="102.2">3</text>
<text x="151.3" y="105.6">2</text>
<text x="157.8" y="102.2">1</text>
<text x="147.2" y="165.7">3</text>
<text x="157.8" y="165.7">1</text>
<text x="151.3" y="169.1">2</text>
<text x="57.4" y="223.9" transform="rotate(-90 57.4 223.9)">1</text>
<text x="60.8" y="230.5" transform="rotate(-90 60.8 230.5)">2</text>
<text x="57.4" y="234.5" transform="rotate(-90 57.4 234.5)">3</text>
</g>
</svg>
